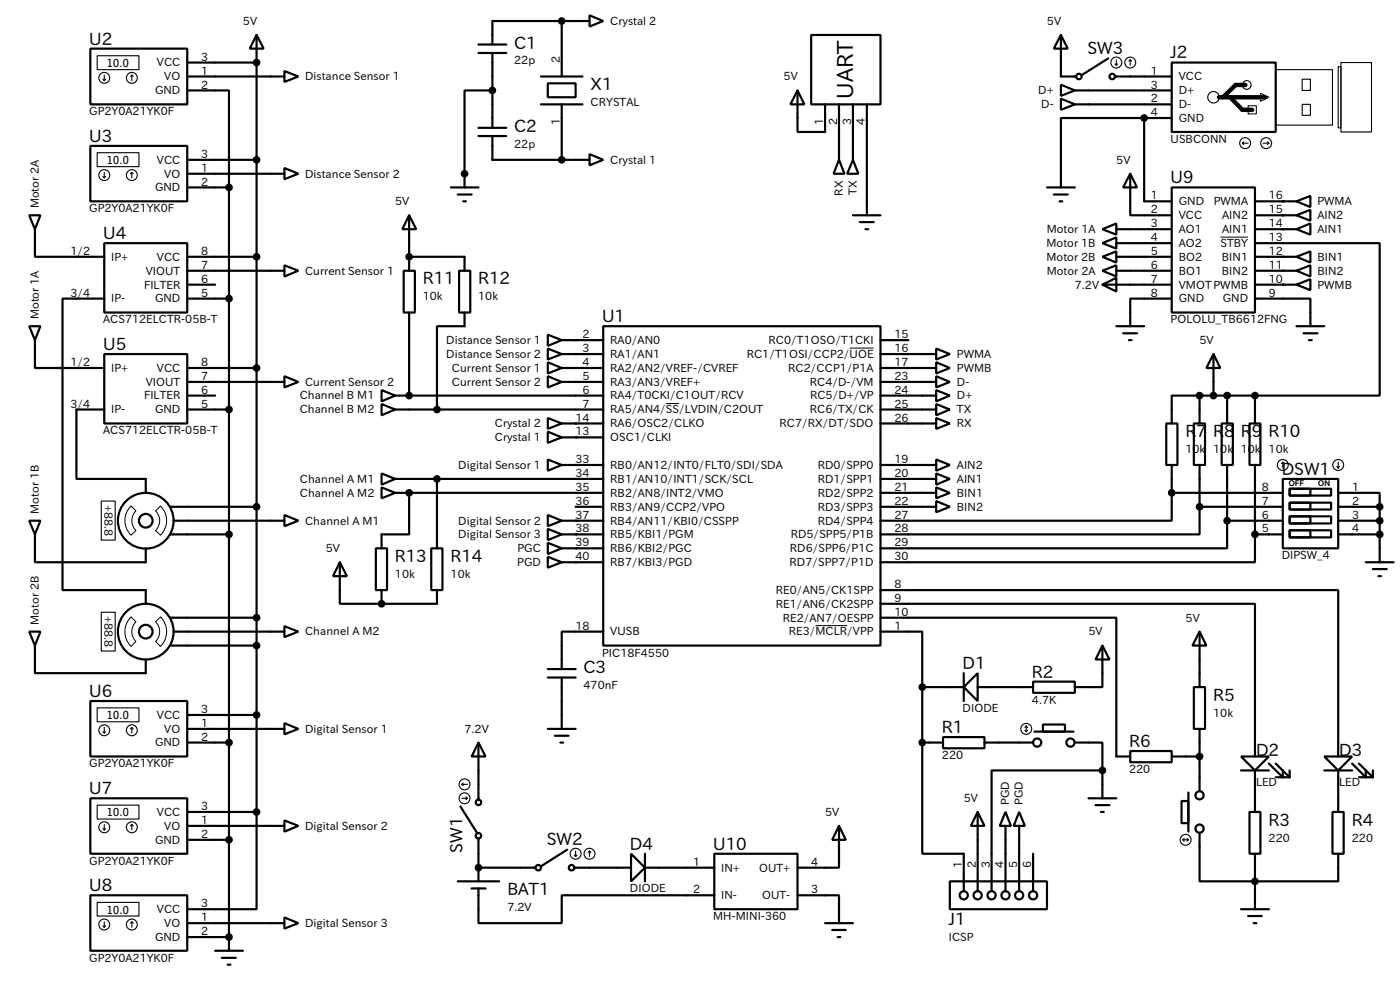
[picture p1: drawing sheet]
<svg xmlns="http://www.w3.org/2000/svg" width="256mm" height="180mm" viewBox="0 0 256 180" stroke-linecap="round" stroke-linejoin="round" font-family="sans-serif">
<g fill="none" stroke="#000" stroke-width=".4">
<path d="M16.6 8.9h17.7v10.2h-17.7zM34.3 16.6h7.7v17.7M34.3 14h17.8M34.3 11.5h12.7M47 6.4l1.3 2.5h-2.5zM47 6.4v142.2M52.1 13l2.6 1-2.6 1zM87.7 9.7h5.1M87.7 8.2h5.1M90.2 16.6h-5.1v17.7M90.2 9.7v13.7M99.1 14h7.6"/>
<path d="M99.1 19.1h7.6M100.4 15.3h5.1v2.5h-5.1zM102.9 3.9v10.1M102.9 19.1v10.2M108 2.8l2.5 1.1-2.5 1zM108 3.9h-17.8v4.3M146.1 16.6l1.3 2.5h-2.6zM146.1 16.6v7.6h5.1v-5.1M148.6 6.4h12.7v12.7h-12.7zM153.7 19.1v10.2M156.3 19.1v10.2M158.8 19.1v20.3"/>
<path d="M194.4 6.4l1.2 2.5h-2.5zM194.4 15.5l2.5 1.1-2.5 1zM194.4 18.1l2.5 1-2.5 1zM194.4 6.4v7.6h2.8M196.9 16.6h17.8M196.9 19.1h17.8M203 10.7l-4.8 3.1M204.3 14h10.4M214.7 11.5h19v12.7h-19zM5.4 39.4h2l-1 2.6zM16.6 26.7h17.7v10.2h-17.7zM34.3 29.3h12.7"/>
<path d="M34.3 34.3h7.7M34.3 31.8h17.8M42 34.3v139.7M52.1 30.8l2.6 1-2.6 1zM75 39.4l1.3 2.6h-2.6zM75 39.4v10.2M82.6 34.3h5.1M83.9 35.6h2.5M84.9 36.9h.5M87.7 24.9h5.1M87.7 23.4h5.1M90.2 24.9v4.4h17.8"/>
<path d="M108 28.2l2.5 1.1-2.5 1zM153.7 29.3l1 2.5h-2zM156.3 29.3l1 2.5h-2.1zM156.3 39.4h5M191.8 34.3h5.1M193.1 35.6h2.5M194.1 36.9h.5M207.1 31.8l1.2 2.5h-2.5zM207.1 31.8v7.6h7.6M209.6 21.6h-15.2v12.7M209.6 21.6v15.3h5.1M209.6 21.6h5.1"/>
<path d="M214.7 34.3h15.2v22.9h-15.2zM229.9 36.9h7.6M229.9 39.4h7.6M237.5 39.4l2.6-1v2zM237.5 36.9l2.6-1v2zM5.4 59.7h2l-1 2.6zM6.4 42v5h12.7M19.1 44.5h15.2v12.7h-15.2zM19.1 54.7h-7.6v53.3h15.2v2.5M34.3 54.7h7.7M34.3 47h12.7M34.3 49.6h17.8"/>
<path d="M34.3 52.1h5.1M52.1 48.6l2.6 1-2.6 1zM74 49.6h2v7.6h-2zM75 47h10.1v2.6M75 57.2v15.2M84.1 49.6h2.1v7.6h-2.1zM85.1 57.2v2.5h-5v15.3M110.5 59.7h50.8v58.5h-50.8zM157.5 40.7h2.6M158.6 42h.5M202 52.1l2.5-1.2v2.5zM202 42l2.5-1.1v2.1z"/>
<path d="M202 44.5l2.5-1v2zM202 47l2.5-1v2.1zM202 49.6l2.5-1v2zM202 52.1h12.7M204.5 47h10.2M204.5 49.6h10.2M204.5 42h10.2M204.5 44.5h10.2M204.5 59.7h5.1M214.7 54.7h-7.6v5M229.9 54.7h10.2v5M229.9 44.5h22.9v27.9h-22.9"/>
<path d="M229.9 47h7.6M229.9 49.6h7.6M229.9 52.1h7.6M229.9 42h7.6M237.5 42l2.6-1.1v2.1zM237.5 47l2.6-1v2.1zM237.5 49.6l2.6-1v2zM237.5 52.1l2.6-1v2zM237.5 59.7h5.1M6.4 62.3v5.1h12.7M19.1 64.8h15.2v12.7h-15.2zM19.1 75h-5.1v12.7h12.7v2.5"/>
<path d="M34.3 75h7.7M34.3 67.4h12.7M34.3 69.9h17.8M34.3 72.4h5.1M52.1 68.9l2.6 1-2.6 1zM69.9 71.4l2.5 1-2.5 1.1zM69.9 74l2.5 1-2.5 1zM72.4 75h38.1M72.4 72.4h38.1M100.4 79l2.5 1.1-2.5 1zM100.4 76.5l2.5 1-2.5 1zM100.4 68.9l2.5 1-2.5 1z"/>
<path d="M100.4 66.3l2.5 1.1-2.5 1zM100.4 63.8l2.5 1-2.5 1zM100.4 61.3l2.5 1-2.5 1zM102.9 67.4h7.6M102.9 69.9h7.6M102.9 64.8h7.6M102.9 77.5h7.6M102.9 62.3h7.6M161.3 75h10.2M161.3 67.4h10.2M161.3 69.9h10.2M161.3 72.4h10.2"/>
<path d="M161.3 64.8h10.2M161.3 77.5h10.2M161.3 62.3h5.1M171.5 63.8l2.5 1-2.5 1zM171.5 66.3l2.5 1.1-2.5 1zM171.5 68.9l2.5 1-2.5 1zM171.5 71.4l2.5 1-2.5 1.1zM171.5 74l2.5 1-2.5 1zM171.5 76.5l2.5 1-2.5 1zM205.8 61h2.5M206.8 62.3h.5M213.7 77.5h2v7.6h-2z"/>
<path d="M218.7 77.5h2.1v7.6h-2.1zM219.8 72.4h-5.1v5.1M219.8 72.4v5.1M219.8 72.4h10.1M222.3 64.8l1.3 2.6h-2.6zM222.3 64.8v7.6M223.8 77.5h2.1v7.6h-2.1zM224.8 72.4v5.1M228.9 77.5h2v7.6h-2zM229.9 72.4v5.1M238.8 61h2.6M239.8 62.3h.5"/>
<path d="M5.4 95.3h2l-1 2.5zM6.4 97.8v5.1h20.3v-2.5M31.3 97.8h10.7M31.3 92.8h15.7M31.8 95.3h20.3M52.1 94.3l2.6 1-2.6 1zM69.9 86.7l2.5 1-2.5 1zM69.9 89.2l2.5 1-2.5 1zM72.4 90.2h38.1M72.4 87.7h38.1M75 90.2v7.6h-5.1v2.6M80.1 87.7v12.7"/>
<path d="M100.4 84.1l2.5 1-2.5 1.1zM100.4 94.3l2.5 1-2.5 1zM100.4 96.8l2.5 1-2.5 1.1zM100.4 99.4l2.5 1-2.5 1zM102.9 97.8h7.6M102.9 95.3h7.6M102.9 85.1h7.6M102.9 80.1h7.6M105.5 92.8h5M161.3 92.8h10.2M161.3 90.2h10.2M161.3 87.7h10.2"/>
<path d="M161.3 85.1h10.2M171.5 84.1l2.5 1-2.5 1.1zM171.5 86.7l2.5 1-2.5 1zM171.5 89.2l2.5 1-2.5 1zM171.5 91.7l2.5 1.1-2.5 1zM214.7 90.2v5.1h-53.4M214.7 90.2h20.3M214.7 85.1v5.1M219.8 92.8v5h-58.5M219.8 92.8h15.2M219.8 85.1v7.7M224.8 95.3v5.1h-63.5"/>
<path d="M224.8 95.3h10.2M224.8 85.1v10.2M229.9 97.8v5.1h-68.6M229.9 97.8h5.1M229.9 85.1v12.7M235 87.7h10.2v12.7h-10.2zM236.3 89.5h7.6v1.2h-7.6zM236.3 89.5h3.8v1.2h-3.8zM236.3 92h7.6v1.3h-7.6zM236.3 92h3.8v1.3h-3.8zM236.3 94.5h7.6v1.3h-7.6zM236.3 94.5h3.8v1.3h-3.8z"/>
<path d="M236.3 97.1h7.6v1.3h-7.6zM236.3 97.1h3.8v1.3h-3.8zM245.2 90.2h7.6v2.6M245.2 97.8h7.6M245.2 92.8h7.6M245.2 95.3h7.6M252.8 92.8v10.1M5.4 115.6h2l-1 2.6zM6.4 118.2v5h20.3v-2.5M31.3 113.1h15.7M31.3 118.2h15.7M31.8 115.6h20.3"/>
<path d="M52.1 114.6l2.6 1-2.6 1zM62.3 102.9l1.3 2.6h-2.6zM62.3 102.9v7.6h7.6M68.9 100.4h2v7.6h-2zM69.9 108v2.5M79 100.4h2.1v7.6h-2.1zM80.1 108v2.5h-10.2M100.4 101.9l2.5 1-2.5 1zM102.9 102.9h7.6M102.9 100.4h7.6M110.5 115.6h-7.6v6.9M161.3 108h83.9v30.5"/>
<path d="M161.3 110.5h68.6v28M161.3 113.1h43.2v25.4h2.6M161.3 115.6h7.7v10.2M202 118.2l1.3 2.5h-2.6zM202 118.2v7.6h-5.1M219.8 115.6l1.2 2.6h-2.5zM219.8 115.6v10.2M250.2 102.9h5.1M251.5 104.2h2.6M252.5 105.5h.5M16.6 128.3h17.7v10.2h-17.7zM34.3 135.9h7.7"/>
<path d="M34.3 130.9h12.7M34.3 133.4h17.8M52.1 132.4l2.6 1-2.6 1zM87.7 135.9l1.3 2.6h-2.6zM87.7 135.9v10.5M100.4 133.4h5.1M100.4 124h5.1M100.4 122.5h5.1M101.7 134.7h2.5M102.7 135.9h.5M102.9 124v9.4M169 135.9v20.4h7.6v6.8"/>
<path d="M169 135.9h3.8M169 125.8h7.6M169 125.8v10.1M172.8 134.9h7.6v2.1h-7.6zM176.6 123.2v5.1M179.1 123.2v5.1l-2.5-2.5zM179.1 125.8h10.2M180.4 135.9h8.9M189.3 124.8h7.6v2h-7.6zM189.5 133.9h7.2M191.1 132.6h4v1.3h-4zM196.9 135.9h5.1v5.1"/>
<path d="M207.1 137.5h7.6v2h-7.6zM214.7 138.5h5.1M218.7 125.8h2.1v7.6h-2.1zM219.8 133.4v11.4M227.4 138.5h5.1l-2.6 2.5zM232.5 139.8l2.5 2.5v-1.3M233.7 139.8l2.6 2.5M242.6 138.5h5.1l-2.5 2.5zM247.7 139.8l2.5 2.5v-1.3M249 139.8l2.5 2.5M16.6 146.1h17.7v10.2h-17.7zM34.3 153.7h7.7"/>
<path d="M34.3 148.6h12.7M34.3 151.2h17.8M47 148.6v17.8h-12.7M52.1 150.2l2.6 1-2.6 1zM84.4 147.6l3 4.9M87.7 158.8h10.4M87.7 153.5v7.8M103.9 155.5l-4.8 3.1M105.2 158.8h10.4M115.6 156.3l2.6 2.5-2.6 2.5zM118.2 158.8h12.7M118.2 156.3v5"/>
<path d="M130.9 156.3h15.2v10.1h-15.2zM153.7 151.2l1.3 2.5h-2.5zM153.7 151.2v7.6h-7.6M179.1 148.6l1.3 2.6h-2.5zM179.1 148.6v14.5M184.2 148.6l1 2.6h-2zM184.2 151.2v11.9M186.7 148.6l1.1 2.6h-2.1zM186.7 151.2v11.9M189.3 156.3v6.8M199.4 146.1h5.1M200.7 147.4h2.6"/>
<path d="M201.7 148.6h.5M202 141h-20.3v22.1M202 141v5.1M216.5 146.6h1.2v4.1h-1.2zM217.7 145.1v7.1M219.8 152.5v8.8h25.4v-5M227.4 141h5.1M228.9 148.6h2v7.7h-2zM229.9 141v7.6M229.9 156.3v10.1M233.7 142.3h2.6M236.3 141v1.3"/>
<path d="M242.6 141h5.1M244.1 148.6h2.1v7.7h-2.1zM245.2 141v7.6M249 142.3h2.5M251.5 141v1.3M16.6 163.9h17.7v10.1h-17.7zM34.3 171.5h7.7M34.3 169h17.8M39.4 174h5.1M40.7 175.3h2.5M41.7 176.6h.5M52.1 167.9l2.6 1.1-2.6 1z"/>
<path d="M83.9 161.3h7.6M86.4 162.6h2.6M87.7 162.6v6.4h15.2v-5.1h28M146.1 163.9h7.6v5.1M151.2 169h5.1M152.5 170.2h2.5M153.5 171.5h.5M174 161.3h17.8v5.1h-17.8zM227.4 166.4h5.1M228.7 167.7h2.5M229.7 169h.5"/>
<circle cx="197.6" cy="14" r=".5"/>
<circle cx="203.7" cy="14" r=".5"/>
<circle cx="26.7" cy="95.3" r="5.1"/>
<circle cx="26.7" cy="95.3" r="1.25"/>
<circle cx="26.7" cy="115.6" r="5.1"/>
<circle cx="26.7" cy="115.6" r="1.25"/>
<circle cx="190" cy="135.9" r=".75"/>
<circle cx="196.1" cy="135.9" r=".75"/>
<circle cx="87.6" cy="146.9" r=".5"/>
<circle cx="87.6" cy="153" r=".5"/>
<circle cx="98.6" cy="158.8" r=".5"/>
<circle cx="104.7" cy="158.8" r=".5"/>
<circle cx="219.7" cy="145.6" r=".75"/>
<circle cx="219.7" cy="151.7" r=".75"/>
<circle cx="176.5" cy="163.9" r=".75"/>
<circle cx="179.1" cy="163.9" r=".75"/>
<circle cx="181.6" cy="163.9" r=".75"/>
<circle cx="184.2" cy="163.9" r=".75"/>
<circle cx="186.7" cy="163.9" r=".75"/>
<circle cx="189.2" cy="163.9" r=".75"/>
</g>
<g fill="#000">
<circle cx="47" cy="11.5" r=".2"/>
<circle cx="85.1" cy="31.8" r=".2"/>
<circle cx="209.6" cy="21.6" r=".2"/>
<circle cx="235" cy="36.9" r=".2"/>
<circle cx="235" cy="39.4" r=".2"/>
<circle cx="75" cy="47" r=".2"/>
<circle cx="235" cy="42" r=".2"/>
<circle cx="235" cy="49.6" r=".2"/>
<circle cx="235" cy="47" r=".2"/>
<circle cx="235" cy="52.1" r=".2"/>
<circle cx="75" cy="72.4" r=".2"/>
<circle cx="105.5" cy="67.4" r=".2"/>
<circle cx="105.5" cy="69.9" r=".2"/>
<circle cx="105.5" cy="77.5" r=".2"/>
<circle cx="105.5" cy="62.3" r=".2"/>
<circle cx="105.5" cy="64.8" r=".2"/>
<circle cx="75" cy="90.2" r=".2"/>
<circle cx="105.5" cy="95.3" r=".2"/>
<circle cx="105.5" cy="97.8" r=".2"/>
<circle cx="105.5" cy="80.1" r=".2"/>
<circle cx="105.5" cy="85.1" r=".2"/>
<circle cx="69.9" cy="110.5" r=".2"/>
<circle cx="105.5" cy="102.9" r=".2"/>
<circle cx="105.5" cy="100.4" r=".2"/>
<circle cx="87.7" cy="158.8" r=".2"/>
<circle cx="42" cy="171.5" r=".2"/>
</g>
<g fill="none" stroke="#000" stroke-width=".2">
<path d="M17.8 10.2h7.7v2.6h-7.7zM18.9 14.5l.2 .3M19.1 13.8v1M19.4 14.5l-.3 .3M24.2 13.8l-.3 .2M24.2 13.8l.2 .2M24.2 13.8v1M204.3 11.7l.2 .3M204.5 11v1M204.8 11.7l-.3 .3M207.1 11l-.3 .2M207.1 11l.2 .2"/>
<path d="M207.1 11v1M233.7 12.8h10.4v10.1h-10.4zM238.6 19.1h1.5v2h-1.5zM238.6 14.5h1.5v2.1h-1.5zM245.2 12.2h.5v11.2h-.5zM245.7 11.5h5.6v12.7h-5.6zM17.8 28h7.7v2.5h-7.7zM18.9 32.3l.2 .3M19.1 31.6v1M19.4 32.3l-.3 .3M24.2 31.6v1M24.2 31.6l-.3 .2"/>
<path d="M24.2 31.6l.2 .2M227.6 26.2l.3 .3M227.6 26.2h1.1M227.9 26l-.3 .2M231.4 26.2h1.1M232.2 26l.3 .2M232.5 26.2l-.3 .3M18.6 91.7h2.5v7.2h-2.5zM235 84.6l-.2 .3M235 84.6l.3 .3M235 84.6v1.1M244.9 85.4l.3 .3"/>
<path d="M245.2 84.6v1.1M245.4 85.4l-.2 .3M18.6 112.1h2.5v7.1h-2.5zM17.8 129.6h7.7v2.5h-7.7zM18.9 133.9l.2 .3M19.1 133.2v1M19.4 133.9l-.3 .3M24.2 133.2v1M24.2 133.2l-.3 .2M24.2 133.2l.2 .2M187.8 133.7l.2 .2M188 132.9v1"/>
<path d="M188 132.9l.3 .3M188 132.9l-.2 .3M188.3 133.7l-.3 .2M17.8 147.4h7.7v2.5h-7.7zM18.9 151.7l.2 .2M19.1 150.9v1M19.4 151.7l-.3 .2M24.2 150.9v1M24.2 150.9l-.3 .3M24.2 150.9l.2 .3M84.6 146.1h1.1M84.6 143.6l.3 .2"/>
<path d="M84.6 143.6h1.1M84.9 143.3l-.3 .3M85.4 145.9l.3 .2M85.7 146.1l-.3 .3M105.2 156.5l.3 .3M105.5 155.8v1M105.7 156.5l-.2 .3M108 155.8l-.2 .2M108 155.8l.3 .2M108 155.8v1M216.7 153.7h1M216.7 153.7l.3 .3"/>
<path d="M217 153.5l-.3 .2M217.5 153.5l.2 .2M217.7 153.7l-.2 .3M17.8 165.2h7.7v2.5h-7.7zM18.9 169.5l.2 .2M19.1 168.7v1M19.4 169.5l-.3 .2M24.2 168.7v1M24.2 168.7l-.3 .3M24.2 168.7l.2 .3"/>
<circle cx="19.1" cy="14.3" r="1"/>
<circle cx="24.1" cy="14.3" r="1"/>
<circle cx="204.5" cy="11.5" r="1"/>
<circle cx="207" cy="11.5" r="1"/>
<circle cx="222.3" cy="17.8" r="1.05"/>
<circle cx="228.4" cy="15.6" r=".8"/>
<circle cx="19.1" cy="32.1" r="1"/>
<circle cx="24.1" cy="32.1" r="1"/>
<circle cx="228.1" cy="26.2" r="1"/>
<circle cx="231.9" cy="26.2" r="1"/>
<circle cx="235" cy="85.1" r="1"/>
<circle cx="245.1" cy="85.1" r="1"/>
<circle cx="19.1" cy="133.7" r="1"/>
<circle cx="24.1" cy="133.7" r="1"/>
<circle cx="188" cy="133.4" r="1"/>
<circle cx="19.1" cy="151.4" r="1"/>
<circle cx="24.1" cy="151.4" r="1"/>
<circle cx="85.1" cy="146.1" r="1"/>
<circle cx="85.1" cy="143.6" r="1"/>
<circle cx="105.4" cy="156.3" r="1"/>
<circle cx="108" cy="156.3" r="1"/>
<circle cx="217.2" cy="153.7" r="1"/>
<circle cx="19.1" cy="169.2" r="1"/>
<circle cx="24.1" cy="169.2" r="1"/>
</g>
<g fill="#000" stroke="#000" stroke-width=".4">
<circle cx="47" cy="11.5" r=".5"/>
<circle cx="90.2" cy="16.6" r=".5"/>
<circle cx="102.9" cy="3.9" r=".5"/>
<circle cx="41.9" cy="34.3" r=".5"/>
<circle cx="47" cy="29.3" r=".5"/>
<circle cx="85.1" cy="31.8" r=".5"/>
<circle cx="102.9" cy="29.3" r=".5"/>
<circle cx="209.6" cy="21.6" r=".5"/>
<circle cx="41.9" cy="54.7" r=".5"/>
<circle cx="47" cy="47" r=".5"/>
<circle cx="74.9" cy="47" r=".5"/>
<circle cx="41.9" cy="75" r=".5"/>
<circle cx="47" cy="67.4" r=".5"/>
<circle cx="74.9" cy="72.4" r=".5"/>
<circle cx="80" cy="75" r=".5"/>
<circle cx="219.7" cy="72.4" r=".5"/>
<circle cx="222.3" cy="72.4" r=".5"/>
<circle cx="224.8" cy="72.4" r=".5"/>
<circle cx="229.9" cy="72.4" r=".5"/>
<circle cx="41.9" cy="97.8" r=".5"/>
<circle cx="47" cy="92.8" r=".5"/>
<circle cx="74.9" cy="90.2" r=".5"/>
<circle cx="80" cy="87.7" r=".5"/>
<circle cx="214.6" cy="90.2" r=".5"/>
<circle cx="219.7" cy="92.8" r=".5"/>
<circle cx="224.8" cy="95.3" r=".5"/>
<circle cx="229.9" cy="97.8" r=".5"/>
<circle cx="252.7" cy="95.3" r=".5"/>
<circle cx="252.7" cy="97.8" r=".5"/>
<circle cx="252.7" cy="92.8" r=".5"/>
<circle cx="47" cy="118.2" r=".5"/>
<circle cx="47" cy="113.1" r=".5"/>
<circle cx="69.9" cy="110.5" r=".5"/>
<circle cx="41.9" cy="135.9" r=".5"/>
<circle cx="47" cy="130.9" r=".5"/>
<circle cx="168.9" cy="135.9" r=".5"/>
<circle cx="168.9" cy="125.8" r=".5"/>
<circle cx="219.7" cy="138.5" r=".5"/>
<circle cx="41.9" cy="153.7" r=".5"/>
<circle cx="47" cy="148.6" r=".5"/>
<circle cx="87.6" cy="158.8" r=".5"/>
<circle cx="201.9" cy="141" r=".5"/>
<circle cx="41.9" cy="171.5" r=".5"/>
<circle cx="229.9" cy="161.3" r=".5"/>
</g>
<path d="M228.7 19.4h1.5v1.5h-1.5zM230.9 17.1l1.6 .7-1.6 .8zM223.6 43.4h5.1M122 73.9h2.4M155.7 63.7h4.4M24 92.6l.9 .9a2.53 2.53 0 0 0 0 3.6l-.9 .9a3.7 3.7 0 0 1 0-5.4zM28.5 93.5l.9-.9a3.7 3.7 0 0 1 0 5.4l-.9-.9a2.54 2.54 0 0 0 0-3.6zM24 112.9l.9 .9a2.54 2.54 0 0 0 0 3.6l-.9 .9a3.8 3.8 0 0 1 0-5.4zM28.5 113.8l.9-.9a3.8 3.8 0 0 1 0 5.4l-.9-.9a2.54 2.54 0 0 0 0-3.6zM149.4 114.5h5.8" fill="none" stroke="#000" stroke-width=".18"/>
<path d="M223.3 17.8h8.4M225.4 17.8l2.2 2.3h1.8M228.2 15.6h-1.8l-2.3 2.2" fill="none" stroke="#000" stroke-width=".8"/>
<text font-size="4.4" x="156.3" y="18.1" transform="rotate(-90 156.3 18.1)">UART</text>
<g font-size="3.3">
<text x="16.4" y="8.1">U2</text>
<text x="94.2" y="8.9">C1</text>
<text x="199.2" y="9.9">SW3</text>
<text x="214.5" y="10.7">J2</text>
<text x="108.2" y="16.5">X1</text>
<text x="16.4" y="25.9">U3</text>
<text x="94.2" y="24.1">C2</text>
<text x="214.5" y="33.5">U9</text>
<text x="18.9" y="43.7">U4</text>
<text x="77.5" y="52.1">R11</text>
<text x="87.6" y="52.1">R12</text>
<text x="110.3" y="58.9">U1</text>
<text x="18.9" y="64.1">U5</text>
<text x="217.2" y="80">R</text>
<text x="219.2" y="80">7</text>
<text x="222.3" y="80">R</text>
<text x="224.3" y="80">8</text>
<text x="227.3" y="80">R</text>
<text x="229.3" y="80">9</text>
<text x="232.4" y="80">R10</text>
<text x="234.8" y="86.9">DSW1</text>
<text x="72.4" y="102.9">R13</text>
<text x="82.6" y="102.9">R14</text>
<text x="106.9" y="123.2">C3</text>
<text x="176.4" y="122.5">D1</text>
<text x="189.1" y="124">R2</text>
<text x="16.4" y="127.6">U6</text>
<text x="222.3" y="128.3">R5</text>
<text x="172.6" y="134.2">R1</text>
<text x="206.9" y="136.7">R6</text>
<text x="230.1" y="138.4">D2</text>
<text x="245.4" y="138.4">D3</text>
<text x="16.4" y="145.4">U7</text>
<text x="100.2" y="154.7">SW2</text>
<text x="115.4" y="155.5">D4</text>
<text x="130.7" y="155.5">U10</text>
<text x="232.4" y="151.1">R3</text>
<text x="247.7" y="151.1">R4</text>
<text x="84.7" y="156.1" transform="rotate(-90 84.7 156.1)">SW1</text>
<text x="16.4" y="163.1">U8</text>
<text x="93" y="163.8">BAT1</text>
<text x="173.8" y="169.3">J1</text>
</g>
<g font-size="2.5">
<text x="19.6" y="12.3">10.0</text>
<text x="19.6" y="30">10.0</text>
<text x="19.6" y="131.7">10.0</text>
<text x="19.6" y="149.4">10.0</text>
<text x="19.6" y="167.2">10.0</text>
</g>
<g font-size="2.2">
<text x="44.5" y="4.6">5V</text>
<text x="111.8" y="4.6">Crystal 2</text>
<text x="191.8" y="4.6">5V</text>
<text x="36.9" y="11.1">3</text>
<text x="94.2" y="11.8">22p</text>
<text x="102.6" y="11.5" transform="rotate(-90 102.6 11.5)">2</text>
<text x="28.4" y="17.3">GND</text>
<text x="28.8" y="12.2">VCC</text>
<text x="30.1" y="14.7">VO</text>
<text x="36.9" y="13.7">1</text>
<text x="36.9" y="16.2">2</text>
<text x="55.9" y="14.7">Distance Sensor 1</text>
<text x="143.6" y="14.7">5V</text>
<text x="190.2" y="17.3">D+</text>
<text x="210.8" y="13.7">1</text>
<text x="210.8" y="16.2">3</text>
<text x="216" y="14.7">VCC</text>
<text x="216" y="17.3">D+</text>
<text x="16.4" y="21.1">GP2Y0A21YK0F</text>
<text x="102.6" y="22.9" transform="rotate(-90 102.6 22.9)">1</text>
<text x="108.2" y="19.4">CRYSTAL</text>
<text x="150.8" y="22.9" transform="rotate(-90 150.8 22.9)">1</text>
<text x="153.4" y="22.9" transform="rotate(-90 153.4 22.9)">2</text>
<text x="155.9" y="22.9" transform="rotate(-90 155.9 22.9)">3</text>
<text x="158.5" y="22.9" transform="rotate(-90 158.5 22.9)">4</text>
<text x="190.8" y="19.8">D-</text>
<text x="210.8" y="18.7">2</text>
<text x="210.8" y="21.3">4</text>
<text x="216" y="19.8">D-</text>
<text x="216" y="22.3">GND</text>
<text x="28.8" y="30">VCC</text>
<text x="36.9" y="28.9">3</text>
<text x="94.2" y="27.1">22p</text>
<text x="111.8" y="30">Crystal 1</text>
<text x="204.5" y="30">5V</text>
<text x="214.5" y="26.1">USBCONN</text>
<text x="28.4" y="35">GND</text>
<text x="30.1" y="32.5">VO</text>
<text x="36.9" y="31.4">1</text>
<text x="36.9" y="34">2</text>
<text x="55.9" y="32.5">Distance Sensor 2</text>
<text x="154.4" y="35.8" transform="rotate(-90 154.4 35.8)">RX</text>
<text x="157" y="35.7" transform="rotate(-90 157 35.7)">TX</text>
<text x="7.1" y="38.1" transform="rotate(-90 7.1 38.1)">Motor 2A</text>
<text x="16.4" y="38.8">GP2Y0A21YK0F</text>
<text x="72.4" y="37.6">5V</text>
<text x="210.8" y="36.5">1</text>
<text x="210.8" y="39.1">2</text>
<text x="210.8" y="41.6">3</text>
<text x="216" y="37.6">GND</text>
<text x="216" y="40.1">VCC</text>
<text x="222.4" y="37.6">PWMA</text>
<text x="223.9" y="40.1">AIN2</text>
<text x="232.5" y="36.5">16</text>
<text x="232.5" y="39.1">15</text>
<text x="232.5" y="41.6">14</text>
<text x="241.4" y="40.1">AIN2</text>
<text x="241.4" y="37.6">PWMA</text>
<text x="12.9" y="46.6">1/2</text>
<text x="20.4" y="47.7">IP+</text>
<text x="28.8" y="47.7">VCC</text>
<text x="36.9" y="46.6">8</text>
<text x="191.7" y="45.2">Motor 1B</text>
<text x="191.7" y="47.7">Motor 2B</text>
<text x="191.8" y="42.7">Motor 1A</text>
<text x="210.8" y="44.1">4</text>
<text x="210.8" y="46.6">5</text>
<text x="216" y="42.7">AO1</text>
<text x="216" y="45.2">AO2</text>
<text x="216" y="47.7">BO2</text>
<text x="223.6" y="45.2">STBY</text>
<text x="223.9" y="47.7">BIN1</text>
<text x="223.9" y="42.7">AIN1</text>
<text x="232.5" y="46.6">12</text>
<text x="232.5" y="44.1">13</text>
<text x="241.4" y="42.7">AIN1</text>
<text x="241.4" y="47.7">BIN1</text>
<text x="26.4" y="52.8">FILTER</text>
<text x="26.7" y="50.3">VIOUT</text>
<text x="36.9" y="49.2">7</text>
<text x="36.9" y="51.8">6</text>
<text x="55.9" y="50.3">Current Sensor 1</text>
<text x="191.8" y="50.3">Motor 2A</text>
<text x="196.9" y="52.8">7.2V</text>
<text x="210.8" y="49.2">6</text>
<text x="210.8" y="51.8">7</text>
<text x="216" y="50.3">BO1</text>
<text x="216" y="52.8">VMOTPWMB</text>
<text x="223.9" y="50.3">BIN2</text>
<text x="232.5" y="49.2">11</text>
<text x="232.5" y="51.8">10</text>
<text x="241.4" y="50.3">BIN2</text>
<text x="241.4" y="52.8">PWMB</text>
<text x="7.1" y="58.5" transform="rotate(-90 7.1 58.5)">Motor 1A</text>
<text x="12.9" y="54.3">3/4</text>
<text x="18.9" y="59.2">ACS712ELCTR-05B-T</text>
<text x="20.4" y="55.4">IP-</text>
<text x="28.4" y="55.4">GND</text>
<text x="36.9" y="54.3">5</text>
<text x="77.5" y="55">10k</text>
<text x="87.6" y="55">10k</text>
<text x="210.8" y="54.3">8</text>
<text x="214.5" y="59.2">POLOLU_TB6612FNG</text>
<text x="216" y="55.4">GND</text>
<text x="224" y="55.4">GND</text>
<text x="232.5" y="54.3">9</text>
<text x="81.8" y="65.5">Distance Sensor 2</text>
<text x="81.8" y="63">Distance Sensor 1</text>
<text x="106.7" y="61.9">2</text>
<text x="106.7" y="64.5">3</text>
<text x="111.8" y="63">RA0/AN0</text>
<text x="111.8" y="65.5">RA1/AN1</text>
<text x="136.8" y="65.5">RC1/T1OSI/CCP2/UOE</text>
<text x="140.8" y="63">RC0/T1OSO/T1CKI</text>
<text x="163.9" y="61.9">15</text>
<text x="163.9" y="64.5">16</text>
<text x="175.3" y="65.5">PWMA</text>
<text x="219.8" y="63">5V</text>
<text x="12.9" y="67">1/2</text>
<text x="20.4" y="68.1">IP+</text>
<text x="26.7" y="70.6">VIOUT</text>
<text x="28.8" y="68.1">VCC</text>
<text x="36.9" y="69.5">7</text>
<text x="36.9" y="67">8</text>
<text x="55.9" y="70.6">Current Sensor 2</text>
<text x="82.8" y="70.6">Current Sensor 2</text>
<text x="82.8" y="68.1">Current Sensor 1</text>
<text x="106.7" y="67">4</text>
<text x="106.7" y="69.5">5</text>
<text x="111.8" y="68.1">RA2/AN2/VREF-/CVREF</text>
<text x="111.8" y="70.6">RA3/AN3/VREF+</text>
<text x="144.4" y="68.1">RC2/CCP1/P1A</text>
<text x="148.4" y="70.6">RC4/D-/VM</text>
<text x="163.9" y="67">17</text>
<text x="163.9" y="69.5">23</text>
<text x="175.3" y="68.1">PWMB</text>
<text x="175.3" y="70.6">D-</text>
<text x="12.9" y="74.6">3/4</text>
<text x="20.4" y="75.7">IP-</text>
<text x="26.4" y="73.1">FILTER</text>
<text x="28.4" y="75.7">GND</text>
<text x="36.9" y="74.6">5</text>
<text x="36.9" y="72.1">6</text>
<text x="54.9" y="73.1">Channel B M1</text>
<text x="54.9" y="75.7">Channel B M2</text>
<text x="105.4" y="77.2">14</text>
<text x="106.7" y="72.1">6</text>
<text x="106.7" y="74.6">7</text>
<text x="111.8" y="73.1">RA4/T0CKI/C1OUT/RCV</text>
<text x="111.8" y="75.7">RA5/AN4/SS/LVDIN/C2OUT</text>
<text x="148.4" y="75.7">RC6/TX/CK</text>
<text x="148.4" y="73.1">RC5/D+/VP</text>
<text x="163.9" y="72.1">24</text>
<text x="163.9" y="74.6">25</text>
<text x="163.9" y="77.2">26</text>
<text x="175.3" y="73.1">D+</text>
<text x="175.3" y="75.7">TX</text>
<text x="18.9" y="79.5">ACS712ELCTR-05B-T</text>
<text x="90.7" y="80.8">Crystal 1</text>
<text x="90.7" y="78.2">Crystal 2</text>
<text x="105.4" y="79.7">13</text>
<text x="111.8" y="78.2">RA6/OSC2/CLKO</text>
<text x="111.8" y="80.8">OSC1/CLKI</text>
<text x="142.8" y="78.2">RC7/RX/DT/SDO</text>
<text x="175.3" y="78.2">RX</text>
<text x="217.2" y="82.9">10k</text>
<text x="222.3" y="82.9">10k</text>
<text x="227.3" y="82.9">10k</text>
<text x="232.4" y="82.9">10k</text>
<text x="55" y="88.4">Channel A M1</text>
<text x="84" y="85.8">Digital Sensor 1</text>
<text x="105.4" y="84.8">33</text>
<text x="105.4" y="87.3">34</text>
<text x="105.4" y="89.9">35</text>
<text x="111.8" y="85.8">RB0/AN12/INT0/FLT0/SDI/SDA</text>
<text x="111.8" y="88.4">RB1/AN10/INT1/SCK/SCL</text>
<text x="149.8" y="85.8">RD0/SPP0</text>
<text x="149.8" y="88.4">RD1/SPP1</text>
<text x="163.9" y="84.8">19</text>
<text x="163.9" y="87.3">20</text>
<text x="163.9" y="89.9">21</text>
<text x="175.3" y="85.8">AIN2</text>
<text x="175.3" y="88.4">AIN1</text>
<text x="231.2" y="89.9">8</text>
<text x="247.7" y="89.9">1</text>
<text x="7.1" y="94" transform="rotate(-90 7.1 94)">Motor 1B</text>
<text x="19.1" y="92.5" transform="rotate(90 19.1 92.5)">+88.8</text>
<text x="55" y="90.9">Channel A M2</text>
<text x="105.4" y="92.4">36</text>
<text x="105.4" y="95">37</text>
<text x="111.8" y="90.9">RB2/AN8/INT2/VMO</text>
<text x="111.8" y="93.5">RB3/AN9/CCP2/VPO</text>
<text x="149.8" y="90.9">RD2/SPP2</text>
<text x="149.8" y="93.5">RD3/SPP3</text>
<text x="163.9" y="92.4">22</text>
<text x="163.9" y="95">27</text>
<text x="175.3" y="90.9">BIN1</text>
<text x="175.3" y="93.5">BIN2</text>
<text x="231.2" y="92.4">7</text>
<text x="231.2" y="95">6</text>
<text x="247.7" y="92.4">2</text>
<text x="247.7" y="95">3</text>
<text x="55.9" y="96">Channel A M1</text>
<text x="59.7" y="101.1">5V</text>
<text x="84" y="96">Digital Sensor 2</text>
<text x="84" y="98.5">Digital Sensor 3</text>
<text x="94.8" y="101.1">PGC</text>
<text x="105.4" y="97.5">38</text>
<text x="105.4" y="100">39</text>
<text x="111.8" y="96">RB4/AN11/KBI0/CSSPP</text>
<text x="111.8" y="98.5">RB5/KBI1/PGM</text>
<text x="111.8" y="101.1">RB6/KBI2/PGC</text>
<text x="144.7" y="101.1">RD6/SPP6/P1C</text>
<text x="144.9" y="98.5">RD5/SPP5/P1B</text>
<text x="149.8" y="96">RD4/SPP4</text>
<text x="163.9" y="97.5">28</text>
<text x="163.9" y="100">29</text>
<text x="231.2" y="97.5">5</text>
<text x="247.7" y="97.5">4</text>
<text x="72.4" y="105.8">10k</text>
<text x="82.6" y="105.8">10k</text>
<text x="94.8" y="103.6">PGD</text>
<text x="105.4" y="102.6">40</text>
<text x="111.8" y="103.6">RB7/KBI3/PGD</text>
<text x="144.7" y="103.6">RD7/SPP7/P1D</text>
<text x="163.9" y="102.6">30</text>
<text x="163.9" y="107.7">8</text>
<text x="234.8" y="102.4">DIPSW_4</text>
<text x="19.1" y="112.8" transform="rotate(90 19.1 112.8)">+88.8</text>
<text x="142.2" y="108.7">RE0/AN5/CK1SPP</text>
<text x="142.2" y="111.2">RE1/AN6/CK2SPP</text>
<text x="143.4" y="113.8">RE2/AN7/OESPP</text>
<text x="163.9" y="110.2">9</text>
<text x="163.9" y="112.7">10</text>
<text x="217.2" y="113.8">5V</text>
<text x="7.1" y="114.4" transform="rotate(-90 7.1 114.4)">Motor 2B</text>
<text x="55.9" y="116.3">Channel A M2</text>
<text x="105.4" y="115.3">18</text>
<text x="111.8" y="116.3">VUSB</text>
<text x="144.5" y="116.3">RE3/MCLR/VPP</text>
<text x="163.9" y="115.3">1</text>
<text x="199.4" y="116.3">5V</text>
<text x="110.3" y="120.2">PIC18F4550</text>
<text x="28.8" y="131.6">VCC</text>
<text x="36.9" y="130.5">3</text>
<text x="106.9" y="126.1">470nF</text>
<text x="176.4" y="130.3">DIODE</text>
<text x="189.1" y="128.8">4.7K</text>
<text x="222.3" y="131.2">10k</text>
<text x="28.4" y="136.6">GND</text>
<text x="30.1" y="134.1">VO</text>
<text x="36.9" y="133.1">1</text>
<text x="36.9" y="135.6">2</text>
<text x="55.9" y="134.1">Digital Sensor 1</text>
<text x="85.1" y="134.1">7.2V</text>
<text x="16.4" y="140.5">GP2Y0A21YK0F</text>
<text x="172.6" y="139">220</text>
<text x="206.9" y="141.5">220</text>
<text x="230.1" y="143.9">LED</text>
<text x="245.4" y="143.9">LED</text>
<text x="28.8" y="149.3">VCC</text>
<text x="36.9" y="148.3">3</text>
<text x="151.2" y="149.3">5V</text>
<text x="176.6" y="146.8">5V</text>
<text x="184.9" y="147.4" transform="rotate(-90 184.9 147.4)">PGD</text>
<text x="187.4" y="147.4" transform="rotate(-90 187.4 147.4)">PGD</text>
<text x="28.4" y="154.4">GND</text>
<text x="30.1" y="151.9">VO</text>
<text x="36.9" y="150.8">1</text>
<text x="36.9" y="153.4">2</text>
<text x="55.9" y="151.9">Digital Sensor 2</text>
<text x="232.4" y="154.1">220</text>
<text x="247.7" y="154.1">220</text>
<text x="16.4" y="158.3">GP2Y0A21YK0F</text>
<text x="127" y="158.5">1</text>
<text x="132.1" y="159.5">IN+</text>
<text x="139.1" y="159.5">OUT+</text>
<text x="148.6" y="158.5">4</text>
<text x="176.2" y="158.8" transform="rotate(-90 176.2 158.8)">1</text>
<text x="178.8" y="158.8" transform="rotate(-90 178.8 158.8)">2</text>
<text x="181.3" y="158.8" transform="rotate(-90 181.3 158.8)">3</text>
<text x="183.9" y="158.8" transform="rotate(-90 183.9 158.8)">4</text>
<text x="186.4" y="158.8" transform="rotate(-90 186.4 158.8)">5</text>
<text x="188.9" y="158.8" transform="rotate(-90 188.9 158.8)">6</text>
<text x="28.8" y="167.1">VCC</text>
<text x="36.9" y="166.1">3</text>
<text x="93" y="166.8">7.2V</text>
<text x="115.4" y="163.3">DIODE</text>
<text x="127" y="163.5">2</text>
<text x="132.1" y="164.6">IN-</text>
<text x="139.6" y="164.6">OUT-</text>
<text x="148.6" y="163.5">3</text>
<text x="28.4" y="172.2">GND</text>
<text x="30.1" y="169.7">VO</text>
<text x="36.9" y="168.6">1</text>
<text x="36.9" y="171.2">2</text>
<text x="55.9" y="169.7">Digital Sensor 3</text>
<text x="130.7" y="168.4">MH-MINI-360</text>
<text x="173.8" y="172.2">ICSP</text>
<text x="16.4" y="176">GP2Y0A21YK0F</text>
</g>
<g font-size="1.5">
<text x="236.1" y="88.9">OFF</text>
<text x="241.5" y="88.9">ON</text>
</g>
</svg>
